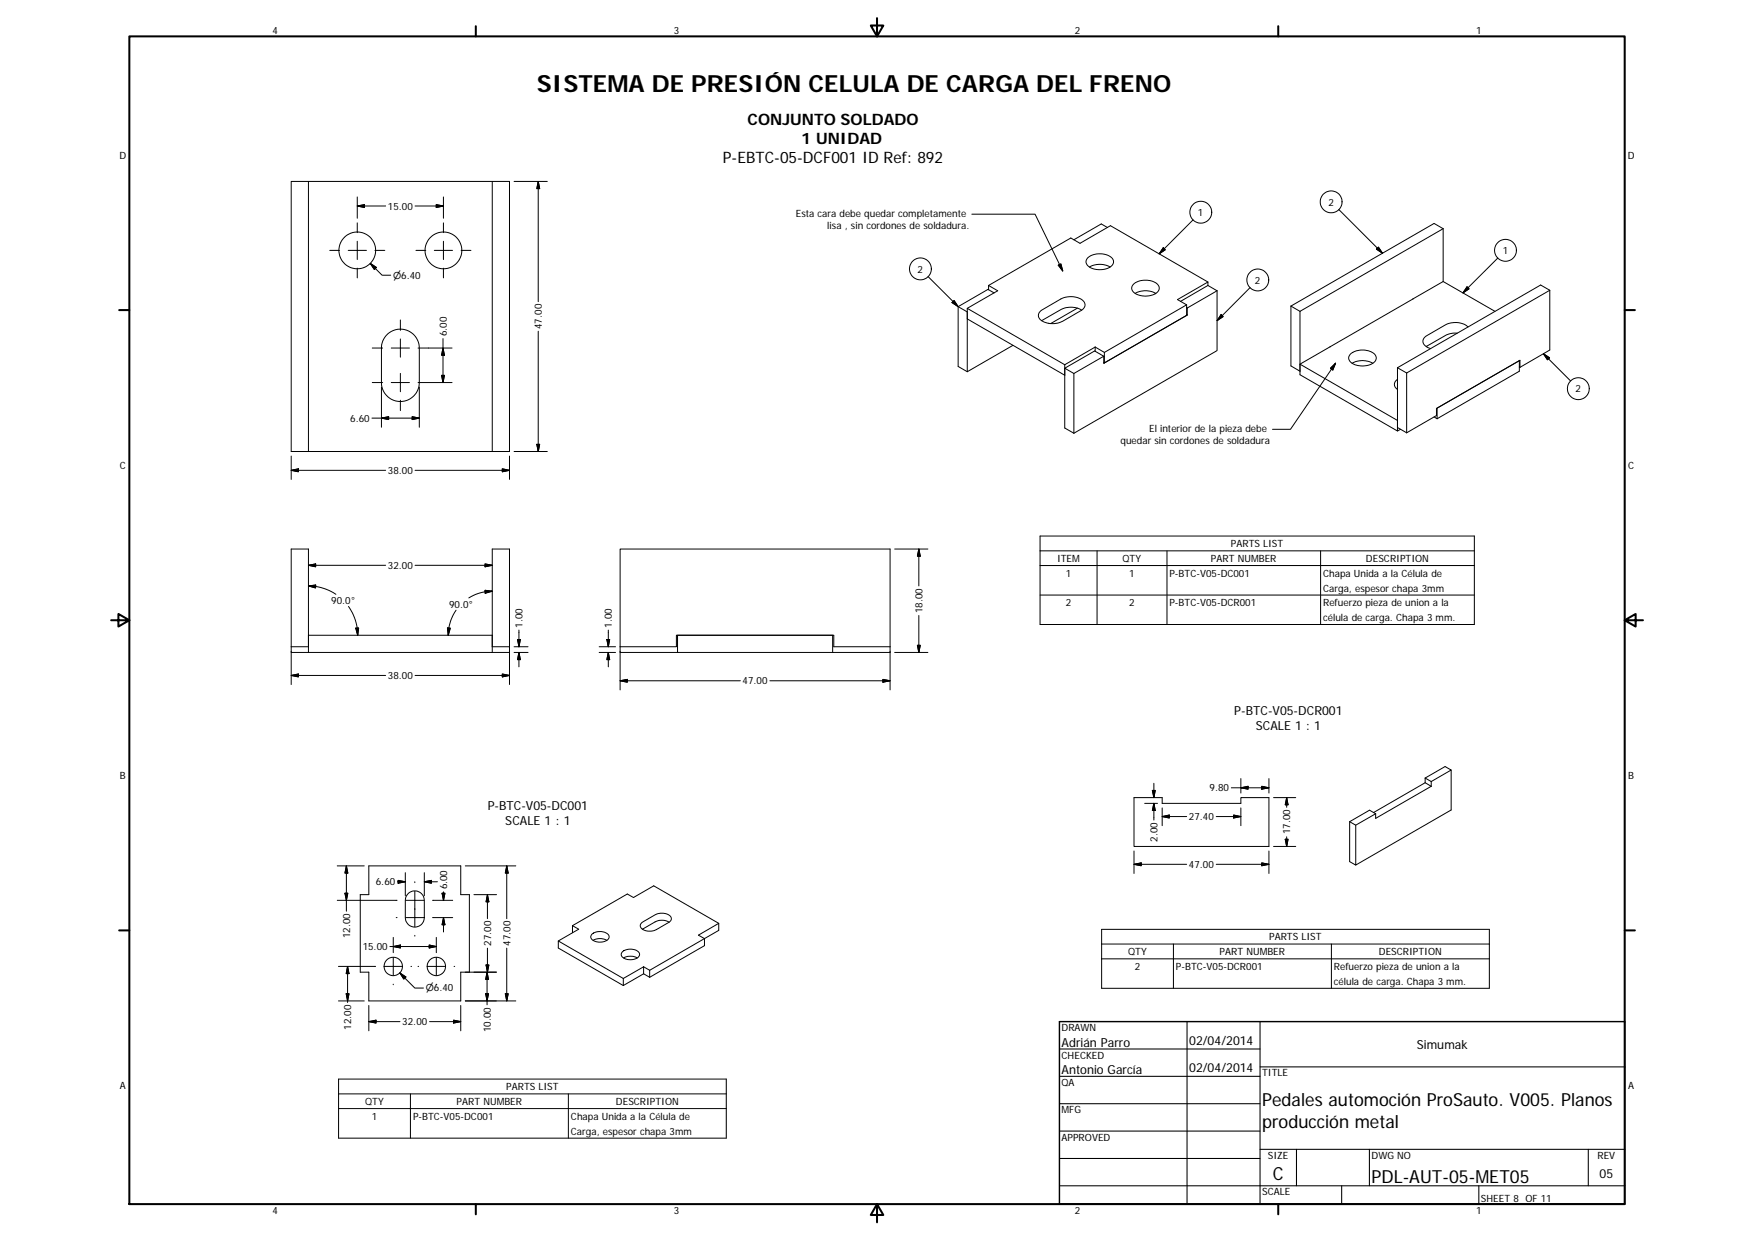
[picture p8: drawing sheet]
<svg xmlns="http://www.w3.org/2000/svg" width="594mm" height="420mm" viewBox="0 0 594 420" stroke-linecap="round" stroke-linejoin="round" font-family="sans-serif">
<g fill="none" stroke="#000" stroke-width=".34">
<path d="M104.5 61.4h68.1v91.5h-5.9M104.5 61.4h-5.9v91.5h68.1M104.5 61.4v91.5M121 69.7l2.4-.4v1zM121 69.7h9.6M121 66.7v7.2M121 75.5v3.3M140.6 69.7h9.6M147.8 69.3l2.4 .4-2.4 .6zM150.2 66.7v7.2M150.2 75.5v3.3M166.7 61.4v91.5"/>
<path d="M174.1 61.4h11.3M182.3 61.4v40.7M182.3 61.4l.5 2.5h-1zM329.2 72.5h21.4l9.4 19.3M375.1 77l-2.1-1.2-9.3 5.4M404.1 74.4l-11.5 11.5M453.5 71l14.7 14.7M488.8 77.4l-3.1-1.8-48.5 28M488.8 77.4v17.9M488.8 77.4l-48.5 28M111.7 84.8h3.3M117.9 84.8h6.2"/>
<path d="M121 81.7v6.2M121 90.8v3.3M125.4 89.2l2.1 1.4-.7 .6zM125.4 89.2l4 4h2.9M127 84.8h3.3M140.9 84.8h3.3M147.1 84.8h6.2M150.2 81.7v6.2M150.2 90.8v3.3M156.2 84.8h3.3M314.4 93.7l10.1 10.1M334.8 96.6l3.1 1.8-10.3 6v3.6l33 19"/>
<path d="M334.8 96.6v1.5M336.7 99.2l-2.1-1.2-10.1 5.8M358.4 89.8l.9-.4 .7 2.4zM368.5 87.2a6.5 6.5 0 0 1 8.4 .5 2.29 2.29 0 0 1-1.9 3.2 6.1 6.1 0 0 1-7-1.7l-.2-.9zM369 90.4a7.2 7.2 0 0 1 7 0M384 96.1a6.5 6.5 0 0 1 8.4 .6 2.29 2.29 0 0 1-1.9 3.1 6.1 6.1 0 0 1-7.1-1.7v-1.1zM384.5 99.3a7.2 7.2 0 0 1 7 0M394 83.9l.7 .7-2.1 1.3zM409.1 95.5l-33-19.1-10.3 6-3.1-1.8-27.9 16M409.1 96.6v-1.1l-10.3 5.9 3.1 1.8M412.2 98.4v20.3l-48.5 28M412.2 98.4l-3.1-1.8-9.3 5.4"/>
<path d="M412.2 98.4l-10.1 5.9M423.4 97.4l-11.2 11.2M466.9 83.7l1.3 2-2-1.4zM488.8 95.3l17.5 10.1M488.8 95.3l-10.3 5.9M496.9 97.1l.7 .7-2.1 1.4zM507.3 87.4l-11.8 11.8M524.9 98.3l-48.5 28M524.9 98.3l-3.1-1.8-48.5 28M524.9 98.3v20.2l-10.1 5.9M126.1 117.8h3.5M131 113.4a6.4 6.4 0 0 1 7-1.5 6.4 6.4 0 0 1 4 5.9v11.7a6.4 6.4 0 0 1-6.4 6.4 6.4 6.4 0 0 1-6.4-6.4v-11.7a6.3 6.3 0 0 1 1.8-4.4z"/>
<path d="M132.5 117.8h6.2M135.6 108.3v3.5M135.6 114.8v6.1M150 117.8l.5 2.5h-.9zM150 114.6v14.9M153.1 117.8h-11.5M182.3 112.1v40.8M323.1 101.7l1.4 2.1-2.1-1.4zM324.5 103.8l3.1 1.8v20.3l15.5-9M324.5 103.8v20.3l3.1 1.8M327.6 104.4l33 19.1M352.5 105.3l6.8-4.1a6.7 6.7 0 0 1 8 1.2 2.05 2.05 0 0 1-1.2 2.8l-6.2 3.6a6.6 6.6 0 0 1-8-1.2 1.86 1.86 0 0 1 .6-2.3z"/>
<path d="M364.9 104.3l-9.1 5.3M366.4 105a7.3 7.3 0 0 0-7.1-.2l-6.5 3.8M370.9 117.5l-10.3 6M370.9 117.5l3.2 1.8M370.9 117.5v1.5M374.1 119.3v3.6l-.3-.1M401.9 106.6l.2 .1M401.9 103.2v3.6M401.9 104.2l.2 .1M401.9 103.2l-27.8 16.1M402.1 106.7l-28.3 16.3v-2.4M402.1 104.3v2.4"/>
<path d="M413.6 106.5l.7 .7-2.1 1.4zM437.2 103.6l3.1 1.8M437.2 103.6v20.3l3.1 1.8M440.3 105.4v21.5l33 19M457.5 119.8a6.5 6.5 0 0 1 8.4 .5 2.29 2.29 0 0 1-2 3.2 6.3 6.3 0 0 1-6.8-1.4 1.74 1.74 0 0 1 .4-2.3zM478.7 101.2l-38.4 22.1 33 19v3.6l1.1-.5M493.6 112.8h-1.5l-2.2 .6-6.8 3.9M497.2 110.7a6.9 6.9 0 0 0-7.7-.7l-6.2 3.6a2.13 2.13 0 0 0-1.4 2.2 2.13 2.13 0 0 0 1.7 1.9l.9 .3M522.7 119.8l9.3 9.2M522.7 119.8l2.1 1.3-.7 .7zM126.1 129.5h3.5M129.2 131.1v13.6"/>
<path d="M132.5 129.5h6.2M135.6 126.4v6.2M135.6 135.5v3.5M142 131.1v13.6M149.6 127.1h.9l-.5 2.4zM153.1 129.5h-11.5M360.6 123.5v21.4l3.1 1.8M363.7 126.4v20.3M373.8 120.6l-10.1 5.8M373.8 120.6l-3.1-1.8-10.1 5.9 3.1 1.7M450.6 124.7l1.8-1.7-1 2.3zM452.4 123l-15.3 22.4h-6.1"/>
<path d="M458 123a7.1 7.1 0 0 1 7 0M473.3 128.4a1.93 1.93 0 0 0 0 3.5M473.3 124.5v20.2l3.1 1.8M473.3 124.5l3.1 1.8M476.4 126.3v20.2M486.7 138.2v3.6M514.6 124.2l.2 .2M514.6 122.1v3.6l-27.9 16.1M514.8 124.4v-2.4l-28.3 16.3v2.4l-10.1 5.8M98.6 159.2l2.5-.5v1zM98.6 159.2h32M98.6 154.4v7.9"/>
<path d="M126 141.6h16M129.2 141.6l2.4-.5v.9zM139.6 141.1l2.4 .5-2.4 .4zM140.6 159.2h32M170.1 158.7l2.5 .5-2.5 .5zM172.6 154.4v7.9M174.1 152.9h11.3M181.8 150.4h1l-.5 2.5zM485.7 141.2l1 .6M104.5 191.4l2.4-.5v1zM104.5 198.4a17 17 0 0 1 9.3 2.8M104.5 191.4h26.1"/>
<path d="M104.5 198.4l2.4-.3v1zM140.6 191.4h26.1M164.3 199.9l2.4 .3-2.4 .7zM164.3 190.9l2.4 .5-2.4 .5zM303 185.9h11.3M311.2 185.9v12.5M311.2 185.9l.5 2.4h-1zM352.3 181.5h147.1v29.9h-147.1zM352.3 186.5h147.1M352.3 191.5h147.1M371.6 186.5v24.9M395.3 186.5v24.9"/>
<path d="M447.3 186.5v24.9M98.6 219v1.9h5.9M98.6 219h5.9M98.6 219v-33.1h5.9v35M104.5 215.1h62.2M118 205.3a17 17 0 0 1 3.2 9.8M120.5 212.7l1-.1-.3 2.5zM151.5 212.6l1 .1-.7 2.4zM154.5 206.6a14.7 14.7 0 0 0-2.7 8.5M166.7 219h5.9M166.7 200.2a15 15 0 0 0-7.9 2.2M174.1 219h4.8"/>
<path d="M175.3 216.5h.9l-.4 2.5zM175.8 213.3v5.7M202.9 219h5.6M205.5 216.5h1l-.5 2.5zM206 213.3v5.7M210 219v-33.1h91.5v47.7M210 219v1.9h19.5M229.5 215.1v5.8h52.5M282 215.1v5.8M301.5 219h-19.1v-3.9h-53.3v3.9h-19.1M310.7 218.5h1l-.5 2.4zM311.2 208.4v12.5"/>
<path d="M352.3 201.5h147.1M98.6 228.7l2.5-.5v1zM98.6 228.7h32M98.6 220.5v11.3M104.5 220.9h68.1M140.6 228.7h32M166.7 220.9v-35h5.9v45.9M170.1 228.2l2.5 .5-2.5 .5zM174.1 220.9h4.8M175.8 220.9v4.9M175.8 220.9l.4 2.4h-.9zM202.9 220.9h5.6"/>
<path d="M206 220.9v4.9M206 220.9l.5 2.4h-1zM210 220.5v13.1M210 230.5l2.5-.5v1zM250.8 230.5h-40.8M260.8 230.5h40.7M282 220.9h19.5M299 230l2.5 .5-2.5 .5zM303 220.9h11.3M384.1 270h9.5v2h26.7v-2h9.5v16.6h-45.7zM387.7 272h4.3M390.3 267.6h1l-.5 2.4z"/>
<path d="M390.8 265.2v4.8M390.8 272l.5 2.4h-1zM390.8 272v5.6M393.6 273.5v6M393.6 276.5l2.4-.6v1zM393.6 276.5h8.3M411.9 276.5h8.4M417.1 266.7h12.7M417.8 275.9l2.5 .6-2.5 .4zM420.3 273.5v6M420.3 266.7l2.4-.5v1zM420.3 263.6v4.9"/>
<path d="M427.3 266.2l2.5 .5-2.5 .5zM429.8 263.6v4.9M431.3 270h7.6M435.8 270l.5 2.5h-1zM435.8 270v3.3M457.1 278.2v13.5l2.1 1.2M465.9 275.5l-2-1.2-6.8 3.9M465.9 275.5l-6.7 3.9-2.1-1.2M482.7 265l2.1 1.2M482.7 263.4l2.1 1.2M482.7 263.4v1.6M482.7 263.4l6.8-3.9 2 1.2-6.7 3.9"/>
<path d="M482.7 265l-17.5 10.1M484.8 264.6v1.6M484.8 266.2l-18.9 10.9v-1.6M491.5 260.7v13.5l-32.3 18.7v-13.5M114.2 293.2h9.2M117.3 293.2v15.3M117.3 293.2l.5 2.4h-1zM134.7 298.5h2.6M134.8 298.1l2.5 .4-2.5 .5zM137.3 295.5v7.8M140.5 298.5v.3M143.7 295.5v7.8"/>
<path d="M143.7 298.5l2.4-.4v.9zM143.7 298.5h4.5M157.6 293.2h17.1M171.6 293.2v17.8M171.6 293.2l.5 2.4h-1zM384.1 288.1v7.6M384.1 292.6l2.4-.5v1zM384.1 292.6h17.8M411.9 292.6h17.9M427.3 292.1l2.5 .5-2.5 .5zM429.8 288.1v7.6M431.3 286.6h7.6"/>
<path d="M435.3 284.1h1l-.5 2.5zM435.8 283.3v3.3M116.8 302.4h1l-.5 2.4zM133.2 317.4v5.1M134.2 310.7h.3M134.5 304.8h-20.3M137.4 304.8h6.2M137.4 310.7h6.2M138.2 302.6a3.2 3.2 0 0 1 3.5-.7 3.2 3.2 0 0 1 2 2.9v5.9a3.2 3.2 0 0 1-3.2 3.2 3.2 3.2 0 0 1-3.2-3.2v-6.3l.2-.8zM140.5 301.8v12M140.5 316.7v.2M145.4 320l2.4 .5-2.4 .5z"/>
<path d="M146.5 304.8h6.8M146.5 310.7h6.8M147.8 317.4v5.1M149.7 302.4h1l-.5 2.4zM150.2 301.9v2.9M150.2 310.7v4.8M150.2 310.7l.5 2.4h-1zM160.5 302.9h7.7M165.1 302.9v8.1M165.1 302.9l.5 2.4h-1zM189.1 318.6l22 12.7M193.9 313.4l2.1 1.2-6.9 4v2.4l22 12.7"/>
<path d="M193.9 313.4v2.4M200.5 316.3a4.1 4.1 0 0 1 5.8 .6 2.27 2.27 0 0 1-2.8 2.1 2.74 2.74 0 0 1-3.4-2zM200.9 318.4l2.1-.6 1.6 .1 .9 .5M217.3 312.5l4.6-2.8a4.2 4.2 0 0 1 5.5 1.1l-.1 .7-.6 .7-4.4 2.5a4.1 4.1 0 0 1-5.4-1.1zM226.6 312.2l-1.7-.6-2 .1-5.3 2.9M238.6 317.8l-18.6 10.7M238.6 317.8v2.4l-18.6 10.7M243.4 312.6l-22-12.7-6.8 4-2.1-1.2-18.6 10.7M243.4 312.6l-6.8 4 2 1.2M243.4 312.6v2.4l-4.8 2.8M373.1 314.6h131.3v20h-131.3zM373.1 319.6h131.3"/>
<path d="M397.4 319.6v15M450.9 319.6v15M114.6 338.9h8.8M117.3 336.4h.9l-.5 2.5zM117.7 327.2l.5 2.4h-.9zM117.7 327.2v12.2M127.2 327.2h-12.6M130.1 327.2h6.2M132.1 320.5h15.7M133.2 324.1v6.2M133.2 333.2v.2M133.2 320.5l2.4-.5v1z"/>
<path d="M135.4 329.4l2.1 1.4-.7 .7zM135.4 329.4l5.1 5.1h2.9M139.2 327.2h.2M141.6 327.2h.2M144.7 327.2h6.2M147.8 324.1v6.2M147.8 333.2v.2M153.8 327.2h.2M157.6 338.9h17.1M159 329.1v-26.2h-2.9v-9.7h-31.2v9.7h-2.9v26.2h2.9v9.8h31.2v-9.8h12.1M164.5 336.4h1l-.5 2.5zM164.6 326.7h1l-.5 2.4z"/>
<path d="M165 329.1v11.1M165 329.1l.5 2.5h-1zM165.1 321v8.1M171.1 336.4h1l-.5 2.5zM171.6 321v17.9M210.8 322.3a4.1 4.1 0 0 1 5.8 .5 2.29 2.29 0 0 1-2.8 2.1 2.8 2.8 0 0 1-3.4-1.9zM211.1 331.3v2.4M211.2 324.3l2.1-.6 1.2 .1 1.4 .5M218 327.3l-6.9 4M218 327.3l2 1.2M218 327.3v2.4M218 329.7l-6.9 4"/>
<path d="M218 329.7l2 1.2M220 328.5v2.4M373.1 324.6h131.3M124.9 345.9l2.5-.5v1zM124.9 345.9h10.6M124.9 340.4v8.6M145.5 345.9h10.6M153.6 345.4l2.5 .5-2.5 .5zM156.1 340.4v8.6M114.7 365.3h131.3v20h-131.3zM114.7 370.4h131.3M114.7 375.3h131.3"/>
<path d="M139 370.4v14.9M192.5 370.4v14.9"/>
<circle cx="406.7" cy="71.8" r="3.7"/>
<circle cx="450.8" cy="68.3" r="3.7"/>
<circle cx="121" cy="84.8" r="6.2"/>
<circle cx="150.2" cy="84.8" r="6.2"/>
<circle cx="311.7" cy="91" r="3.7"/>
<circle cx="426" cy="94.8" r="3.7"/>
<circle cx="509.9" cy="84.7" r="3.7"/>
<circle cx="534.6" cy="131.6" r="3.7"/>
<circle cx="133.2" cy="327.2" r="3.1"/>
<circle cx="147.8" cy="327.2" r="3.1"/>
</g>
<g fill="none" stroke="#000" stroke-width=".69">
<path d="M43.8 12.3h506.5v395.4h-506.5zM161.2 8.9v3.4M297 6.1v6.2l-2.1-3.7h4.3l-2.2 3.7M432.9 8.9v3.4M40.4 105h3.4M550.3 105h3.4M37.6 210h6.2l-3.7-2.1v4.2l3.7-2.1M550.3 210l3.7 2.1v-4.2l-3.7 2.1h6.2M40.4 315h3.4M550.3 315h3.4M161.2 407.7v3.4M297 407.7l2.2 3.7h-4.3l2.1-3.7v6.1"/>
<path d="M432.9 407.7v3.4"/>
</g>
<g fill="none" stroke="#000" stroke-width=".36">
<path d="M358.8 355.2h68M402.1 345.9v61.8M426.8 345.9v61.8M358.8 364.4h68M358.8 373.7h68M426.8 361.2h123.5M358.8 382.9h68M358.8 392.2h68M426.8 389.1h123.5M439.1 389.1v12.4M463.8 389.1v12.4M537.9 389.1v12.4"/>
<path d="M358.8 401.5h191.5M454.4 401.5v6.2M500.9 401.5v6.2"/>
</g>
<path d="M358.8 345.9h191.5v61.8h-191.5z" fill="none" stroke="#000" stroke-width=".48"/>
<g fill="#000" stroke="#000" stroke-width=".34">
<path d="M121 69.7l2.4-.4v1zM147.8 69.3l2.4 .4-2.4 .6zM182.3 61.4l.5 2.5h-1zM125.4 89.2l2.1 1.4-.7 .6zM358.4 89.8l.9-.4 .7 2.4zM394 83.9l.7 .7-2.1 1.3zM466.9 83.7l1.3 2-2-1.4zM496.9 97.1l.7 .7-2.1 1.4zM323.1 101.7l1.4 2.1-2.1-1.4zM413.6 106.5l.7 .7-2.1 1.4zM149.6 127.1h.9l-.5 2.4zM150 117.8l.5 2.5h-.9z"/>
<path d="M450.6 124.7l1.8-1.7-1 2.3zM522.7 119.8l2.1 1.3-.7 .7zM98.6 159.2l2.5-.5v1zM129.2 141.6l2.4-.5v.9zM139.6 141.1l2.4 .5-2.4 .4zM170.1 158.7l2.5 .5-2.5 .5zM181.8 150.4h1l-.5 2.5zM104.5 191.4l2.4-.5v1zM104.5 198.4l2.4-.3v1zM164.3 190.9l2.4 .5-2.4 .5zM311.2 185.9l.5 2.4h-1zM120.5 212.7l1-.1-.3 2.5z"/>
<path d="M151.5 212.6l1 .1-.7 2.4zM164.3 199.9l2.4 .3-2.4 .7zM175.3 216.5h.9l-.4 2.5zM205.5 216.5h1l-.5 2.5zM310.7 218.5h1l-.5 2.4zM98.6 228.7l2.5-.5v1zM170.1 228.2l2.5 .5-2.5 .5zM175.8 220.9l.4 2.4h-.9zM206 220.9l.5 2.4h-1zM210 230.5l2.5-.5v1zM299 230l2.5 .5-2.5 .5zM390.3 267.6h1l-.5 2.4z"/>
<path d="M390.8 272l.5 2.4h-1zM393.6 276.5l2.4-.6v1zM417.8 275.9l2.5 .6-2.5 .4zM420.3 266.7l2.4-.5v1zM427.3 266.2l2.5 .5-2.5 .5zM435.8 270l.5 2.5h-1zM117.3 293.2l.5 2.4h-1zM134.8 298.1l2.5 .4-2.5 .5zM143.7 298.5l2.4-.4v.9zM171.6 293.2l.5 2.4h-1zM384.1 292.6l2.4-.5v1zM427.3 292.1l2.5 .5-2.5 .5z"/>
<path d="M435.3 284.1h1l-.5 2.5zM116.8 302.4h1l-.5 2.4zM133.2 320.5l2.4-.5v1zM149.7 302.4h1l-.5 2.4zM150.2 310.7l.5 2.4h-1zM165.1 302.9l.5 2.4h-1zM117.3 336.4h.9l-.5 2.5zM117.7 327.2l.5 2.4h-.9zM135.4 329.4l2.1 1.4-.7 .7zM145.4 320l2.4 .5-2.4 .5zM164.5 336.4h1l-.5 2.5zM164.6 326.7h1l-.5 2.4z"/>
<path d="M165 329.1l.5 2.5h-1zM171.1 336.4h1l-.5 2.5zM124.9 345.9l2.5-.5v1zM153.6 345.4l2.5 .5-2.5 .5z"/>
</g>
<text font-size="8" x="181.9" y="31.2">SISTEMA DE PRESIÓN CELULA DE CARGA DEL FRENO</text>
<g font-size="6.1">
<text x="427.5" y="374.4">Pedales automoción ProSauto. V005. Planos</text>
<text x="427.5" y="381.8">producción metal</text>
<text x="431.1" y="399.4">C</text>
<text x="464.5" y="400.6">PDL-AUT-05-MET05</text>
</g>
<g font-size="5.3">
<text x="253.2" y="42.4">CONJUNTO SOLDADO</text>
<text x="271.4" y="48.8">1 UNIDAD</text>
<text x="244.8" y="55.2">P-EBTC-05-DCF001 ID Ref: 892</text>
</g>
<g font-size="4.2">
<text x="418.1" y="242.2">P-BTC-V05-DCR001</text>
<text x="425.4" y="247.3">SCALE 1 : 1</text>
<text x="165.2" y="274.3">P-BTC-V05-DC001</text>
<text x="171.1" y="279.4">SCALE 1 : 1</text>
<text x="402.8" y="353.7">02/04/2014</text>
<text x="359.5" y="354.3">Adrián Parro</text>
<text x="479.9" y="355.1">Simumak</text>
<text x="359.5" y="363.6">Antonio García</text>
<text x="402.8" y="363">02/04/2014</text>
<text x="541.8" y="398.7">05</text>
</g>
<g font-size="3.4">
<text x="92.3" y="11.3">4</text>
<text x="228.2" y="11.3">3</text>
<text x="364.1" y="11.3">2</text>
<text x="499.9" y="11.3">1</text>
<text x="40.4" y="53.7">D</text>
<text x="551.4" y="53.7">D</text>
<text x="131.4" y="71">15.00</text>
<text x="449.9" y="69.6">2</text>
<text x="269.5" y="73.5">Esta cara debe quedar completamente</text>
<text x="280.2" y="77.6">lisa , sin cordones de soldadura.</text>
<text x="405.8" y="73.1">1</text>
<text x="509" y="86">1</text>
<text x="310.8" y="92.3">2</text>
<text x="425.1" y="96.1">2</text>
<text x="151.3" y="113.9" transform="rotate(-90 151.3 113.9)">6.00</text>
<text x="183.6" y="111.4" transform="rotate(-90 183.6 111.4)">47.00</text>
<text x="533.6" y="132.9">2</text>
<text x="118.6" y="142.8">6.60</text>
<text x="389.2" y="146.3">El interior de la pieza debe</text>
<text x="379.5" y="150.4">quedar sin cordones de soldadura</text>
<text x="40.6" y="158.7">C</text>
<text x="131.4" y="160.5">38.00</text>
<text x="551.5" y="158.7">C</text>
<text x="416.9" y="185.3">PARTS LIST</text>
<text x="358" y="190.2">ITEM</text>
<text x="380.2" y="190.2">QTY</text>
<text x="410.2" y="190.2">PART NUMBER</text>
<text x="462.7" y="190.2">DESCRIPTION</text>
<text x="131.4" y="192.7">32.00</text>
<text x="361" y="195.2">1</text>
<text x="382.5" y="195.2">1</text>
<text x="396.1" y="195.3">P-BTC-V05-DC001</text>
<text x="448.2" y="195.4">Chapa Unida a la Célula de</text>
<text x="448.2" y="200.4">Carga, espesor chapa 3mm</text>
<text x="112.2" y="204.5">90.0°</text>
<text x="152.1" y="205.8">90.0°</text>
<text x="312.4" y="207.6" transform="rotate(-90 312.4 207.6)">18.00</text>
<text x="361" y="205.2">2</text>
<text x="382.5" y="205.2">2</text>
<text x="396.1" y="205.2">P-BTC-V05-DCR001</text>
<text x="448.2" y="205.3">Refuerzo pieza de union a la</text>
<text x="177" y="212.5" transform="rotate(-90 177 212.5)">1.00</text>
<text x="207.3" y="212.5" transform="rotate(-90 207.3 212.5)">1.00</text>
<text x="448.2" y="210.2">célula de carga. Chapa 3 mm.</text>
<text x="131.4" y="229.9">38.00</text>
<text x="251.5" y="231.7">47.00</text>
<text x="40.6" y="263.7">B</text>
<text x="551.5" y="263.7">B</text>
<text x="409.7" y="267.9">9.80</text>
<text x="402.7" y="277.7">27.40</text>
<text x="392" y="285" transform="rotate(-90 392 285)">2.00</text>
<text x="437" y="282.5" transform="rotate(-90 437 282.5)">17.00</text>
<text x="402.7" y="293.8">47.00</text>
<text x="127.3" y="299.8">6.60</text>
<text x="151.5" y="301.1" transform="rotate(-90 151.5 301.1)">6.00</text>
<text x="118.6" y="317.7" transform="rotate(-90 118.6 317.7)">12.00</text>
<text x="122.8" y="321.7">15.00</text>
<text x="166.3" y="320.2" transform="rotate(-90 166.3 320.2)">27.00</text>
<text x="172.9" y="320.2" transform="rotate(-90 172.9 320.2)">47.00</text>
<text x="382.1" y="323.4">QTY</text>
<text x="413.1" y="323.4">PART NUMBER</text>
<text x="429.9" y="318.4">PARTS LIST</text>
<text x="467" y="323.4">DESCRIPTION</text>
<text x="384.4" y="328.4">2</text>
<text x="398.3" y="328.4">P-BTC-V05-DCR001</text>
<text x="451.8" y="328.4">Refuerzo pieza de union a la</text>
<text x="451.8" y="333.4">célula de carga. Chapa 3 mm.</text>
<text x="136.3" y="347.1">32.00</text>
<text x="119" y="348.6" transform="rotate(-90 119 348.6)">12.00</text>
<text x="166.2" y="349.4" transform="rotate(-90 166.2 349.4)">10.00</text>
<text x="359.5" y="349.1">DRAWN</text>
<text x="359.5" y="358.4">CHECKED</text>
<text x="427.5" y="364.4">TITLE</text>
<text x="40.6" y="368.7">A</text>
<text x="171.4" y="369.1">PARTS LIST</text>
<text x="359.5" y="367.7">QA</text>
<text x="551.5" y="368.7">A</text>
<text x="123.7" y="374.1">QTY</text>
<text x="154.7" y="374.1">PART NUMBER</text>
<text x="208.6" y="374.1">DESCRIPTION</text>
<text x="359.5" y="376.9">MFG</text>
<text x="125.9" y="379.1">1</text>
<text x="139.9" y="379.1">P-BTC-V05-DC001</text>
<text x="193.4" y="379.2">Chapa Unida a la Célula de</text>
<text x="193.4" y="384.2">Carga, espesor chapa 3mm</text>
<text x="359.5" y="386.2">APPROVED</text>
<text x="429.4" y="392.4">SIZE</text>
<text x="464.5" y="392.4">DWG NO</text>
<text x="541.1" y="392.3">REV</text>
<text x="427.5" y="404.7">SCALE</text>
<text x="501.6" y="406.8">SHEET 8 OF 11</text>
<text x="92.3" y="411.1">4</text>
<text x="228.2" y="411.1">3</text>
<text x="364.1" y="411.1">2</text>
<text x="499.9" y="411.1">1</text>
</g>
<g font-size="3.2">
<text x="133.1" y="94.4">⌀6.40</text>
<text x="144.2" y="335.7">⌀6.40</text>
</g>
</svg>
